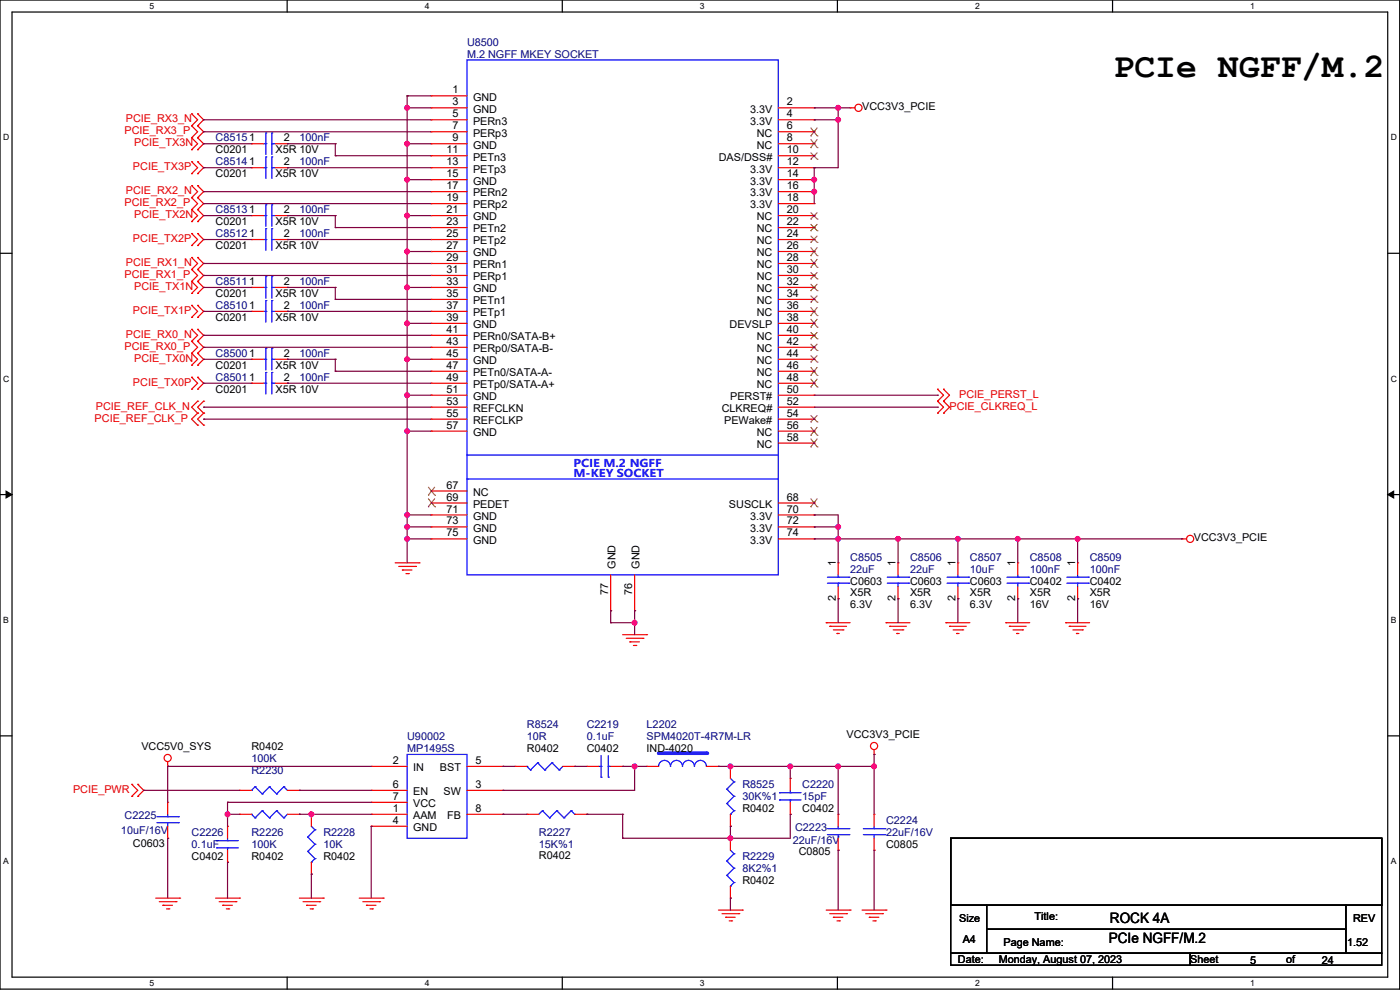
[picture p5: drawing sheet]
<svg xmlns="http://www.w3.org/2000/svg" width="297mm" height="210mm" viewBox="0 0 297 210" stroke-linecap="round" stroke-linejoin="round" font-family="sans-serif">
<path d="M0 0h296.9v209.8h-296.9zM2.6 2.6h291.8v204.7h-291.8z" fill="none" stroke="#000" stroke-width=".25"/>
<g fill="#fff">
<path d="M31.7 .3h1v2h-1z"/>
<path d="M31.7 207.5h1v2.1h-1z"/>
</g>
<path d="M60.9 0v2.6M60.9 207.3v2.5" fill="none" stroke="#000" stroke-width=".25"/>
<g fill="#fff">
<path d="M90.1 .3h1v2h-1z"/>
<path d="M90.1 207.5h1v2.1h-1z"/>
</g>
<path d="M119.3 0v2.6M119.3 207.3v2.5" fill="none" stroke="#000" stroke-width=".25"/>
<g fill="#fff">
<path d="M148.5 .3h1v2h-1z"/>
<path d="M148.5 207.5h1v2.1h-1z"/>
</g>
<path d="M177.7 0v2.6M177.7 207.3v2.5" fill="none" stroke="#000" stroke-width=".25"/>
<g fill="#fff">
<path d="M206.8 .3h1v2h-1z"/>
<path d="M206.8 207.5h1v2.1h-1z"/>
</g>
<path d="M236 0v2.6M236 207.3v2.5" fill="none" stroke="#000" stroke-width=".25"/>
<g fill="#fff">
<path d="M265.2 .3h1v2h-1z"/>
<path d="M265.2 207.5h1v2.1h-1z"/>
<path d="M.6 28.1h1.4v2.1h-1.4z"/>
<path d="M295 28.1h1.3v2.1h-1.3z"/>
<path d="M.6 79.3h1.4v2.1h-1.4z"/>
<path d="M295 79.3h1.3v2.1h-1.3z"/>
</g>
<path d="M0 53.7h2.6M294.4 53.7h2.5" fill="none" stroke="#000" stroke-width=".25"/>
<g fill="#fff">
<path d="M.6 130.5h1.3v2h-1.3z"/>
<path d="M295 130.5h1.2v2h-1.2z"/>
</g>
<path d="M0 104.9h2.6M294.4 104.9h2.5" fill="none" stroke="#000" stroke-width=".25"/>
<path d="M1.3 104.2l1.3 .7-1.3 .7zM294.4 104.9l1.3-.7v1.4z" fill="#000" stroke="#000" stroke-width=".21"/>
<g fill="#fff">
<path d="M.6 181.7h1.3v2h-1.3z"/>
<path d="M295 181.7h1.2v2h-1.2z"/>
</g>
<path d="M0 156.1h2.6M294.4 156.1h2.5M201.7 177.8h91.4v14.2h-91.4zM201.7 192h7.6v10.2h-7.6zM209.3 192h76.2v5.1h-76.2zM209.3 197.1h76.2v5.1h-76.2zM285.5 192h7.6v10.2h-7.6zM201.7 202.2h50.8v2.5h-50.8zM252.5 202.2h40.6v2.5h-40.6z" fill="none" stroke="#000" stroke-width=".25"/>
<g fill="none" stroke="#f00" stroke-width=".25">
<path d="M180.4 22.9h.1M180.4 22.9h1M83.8 119.4h5.1M88.9 119.4h.1M190.5 119.4h.1M190.5 119.4v2.5M250.7 114.3h.1M250.7 114.3h1M84.6 120.2h3.5M85.4 120.9h.1M85.4 120.9h2M86.1 121.7h.5"/>
<path d="M86.6 121.7h.1M88.1 120.2h.1M132.1 134.6h5.1M132.9 135.4h3.5M133.6 136.2h.1M133.6 136.2h2M134.4 136.9h.5M134.9 136.9h.1M136.4 135.4h.1M137.2 134.6h.1M175.3 132.1h.1M175.3 132.1h5.1"/>
<path d="M176 132.9h.1M176 132.9h3.6M176.8 133.6h2M177.6 134.4h.1M177.6 134.4h.5M178.8 133.6h.1M188 132.1h.1M188 132.1h5.1M188.7 132.9h.1M188.7 132.9h3.6M189.5 133.6h2M190.3 134.4h.1"/>
<path d="M190.3 134.4h.5M190.5 127h.1M190.5 124.5v2.5M191.5 133.6h.1M200.7 132.1h.1M200.7 132.1h5.1M201.4 132.9h.1M201.4 132.9h3.6M202.2 133.6h2M203 134.4h.1M203 134.4h.5M204.2 133.6h.1"/>
<path d="M213.4 132.1h.1M213.4 132.1h5.1M214.1 132.9h.1M214.1 132.9h3.6M214.9 133.6h2M215.7 134.4h.1M215.7 134.4h.5M216.9 133.6h.1M226.1 132.1h.1M226.1 132.1h5.1M226.8 132.9h.1M226.8 132.9h3.6"/>
<path d="M227.6 133.6h2M228.4 134.4h.1M228.4 134.4h.5M229.6 133.6h.1M185.4 159v1M35.6 162.6h.1M35.6 161.6v1M50.8 167.7h.1M50.8 167.7h2.6M61 167.7h2.5M63.5 167.7h.1M66.1 172.7h.1"/>
<path d="M66.1 172.7v2.6M111.8 172.7h.1M111.8 172.7h2.5M121.9 172.7h2.6M124.5 172.7h.1M167.7 172.7h.1M167.7 165.1h.1M167.7 165.1v2.6M167.7 170.2v2.5M185.4 160h.1M33 190.5h5.1M33.8 191.3h3.5"/>
<path d="M34.6 192h.1M34.6 192h2M35.3 192.8h.5M35.8 192.8h.1M37.3 191.3h.1M38.1 190.5h.1M45.7 190.5h5.1M46.5 191.3h3.5M47.3 192h.1M47.3 192h2M48 192.8h.5M48.5 192.8h.1"/>
<path d="M50 191.3h.1M50.8 190.5h.1M63.5 190.5h5.1M64.3 191.3h3.5M65 192h.1M65 192h2.1M65.8 192.8h.5M66.1 185.4h.1M66.1 182.9v2.5M66.3 192.8h.1M67.8 191.3h.1M68.6 190.5h.1"/>
<path d="M76.2 190.5h5.1M77 191.3h3.5M77.7 192h.1M77.7 192h2.1M78.5 192.8h.5M79 192.8h.1M80.5 191.3h.1M81.3 190.5h.1M152.4 193.1h5.1M153.2 193.8h3.5M153.9 194.6h.1M153.9 194.6h2.1"/>
<path d="M154.7 195.3h.5M155.2 195.3h.1M156.7 193.8h.1M157.5 193.1h.1M175.3 193.1h5.1M176 193.8h3.6M176.8 194.6h.1M176.8 194.6h2M177.6 195.3h.5M178.1 195.3h.1M179.6 193.8h.1M180.4 193.1h.1"/>
<path d="M182.9 193.1h5.1M183.7 193.8h3.5M184.4 194.6h.1M184.4 194.6h2M185.2 195.3h.5M185.7 195.3h.1M187.2 193.8h.1M188 193.1h.1"/>
<circle cx="182.1" cy="22.9" r=".76"/>
<circle cx="252.5" cy="114.3" r=".76"/>
<circle cx="185.4" cy="158.2" r=".76"/>
<circle cx="35.6" cy="160.8" r=".76"/>
</g>
<g fill="none" stroke="#d50000" stroke-width=".25">
<path d="M40.7 39.4h.1M40.7 24.1h.1M40.7 26.7h.1M40.7 29.2h.1M40.7 31.8h.1M40.7 36.8h.1M40.7 34.3h.1M40.7 39.4l1.2 1.3-1.2 1.2M40.7 24.1l1.2 1.3-1.2 1.3M40.7 26.7l1.2 1.3-1.2 1.2M40.7 29.2l1.2 1.3-1.2 1.3M40.7 34.3l1.2 1.3-1.2 1.2"/>
<path d="M41.9 39.4h.1M41.9 26.7h.1M41.9 24.1h.1M41.9 29.2h.1M41.9 31.8h.1M41.9 34.3h.1M41.9 36.8h.1M41.9 39.4l1.3 1.3-1.3 1.2M41.9 24.1l1.3 1.3-1.3 1.3M41.9 26.7l1.3 1.3-1.3 1.2M41.9 29.2l1.3 1.3-1.3 1.3M41.9 34.3l1.3 1.3-1.3 1.2"/>
<path d="M40.7 54.6h.1M40.7 57.2h.1M40.7 59.7h.1M40.7 41.9h.1M40.7 44.5h.1M40.7 47h.1M40.7 52.1h.1M40.7 49.5h.1M40.7 54.6l1.2 1.3-1.2 1.3M40.7 57.2l1.2 1.2-1.2 1.3M40.7 59.7l1.2 1.3-1.2 1.2M40.7 41.9l1.2 1.3-1.2 1.3"/>
<path d="M40.7 44.5l1.2 1.2-1.2 1.3M40.7 49.5l1.2 1.3-1.2 1.3M41.9 57.2h.1M41.9 54.6h.1M41.9 59.7h.1M41.9 41.9h.1M41.9 44.5h.1M41.9 47h.1M41.9 49.5h.1M41.9 52.1h.1M41.9 54.6l1.3 1.3-1.3 1.3M41.9 57.2l1.3 1.2-1.3 1.3"/>
<path d="M41.9 59.7l1.3 1.3-1.3 1.2M41.9 41.9l1.3 1.3-1.3 1.3M41.9 44.5l1.3 1.2-1.3 1.3M41.9 49.5l1.3 1.3-1.3 1.3M40.7 69.9h.1M40.7 72.4h.1M40.7 74.9h.1M40.7 77.5h.1M40.7 62.2h.1M40.7 67.3h.1M40.7 64.8h.1M40.7 69.9l1.2 1.2-1.2 1.3"/>
<path d="M40.7 72.4l1.2 1.3-1.2 1.2M40.7 74.9l1.2 1.3-1.2 1.3M40.7 64.8l1.2 1.3-1.2 1.2M41.9 72.4h.1M41.9 69.9h.1M41.9 74.9h.1M41.9 77.5h.1M41.9 62.2h.1M41.9 64.8h.1M41.9 67.3h.1M41.9 69.9l1.3 1.2-1.3 1.3M41.9 72.4l1.3 1.3-1.3 1.2"/>
<path d="M41.9 74.9l1.3 1.3-1.3 1.3M41.9 64.8l1.3 1.3-1.3 1.2M40.7 82.6h.1M40.7 80h.1M40.7 80l1.2 1.3-1.2 1.3M41.9 85.1h.1M41.9 87.6h.1M41.9 90.2h.1M41.9 80h.1M41.9 82.6h.1M41.9 85.1l-1.2 1.3 1.2 1.2M41.9 87.6l-1.2 1.3 1.2 1.3"/>
<path d="M41.9 80l1.3 1.3-1.3 1.3M43.2 85.1h.1M43.2 87.6h.1M43.2 90.2h.1M43.2 85.1l-1.3 1.3 1.3 1.2M43.2 87.6l-1.3 1.3 1.3 1.3M198.9 85.1h.1M198.9 87.6h.1M198.9 82.6h.1M198.9 85.1l1.3 1.3-1.3 1.2M198.9 82.6l1.3 1.2-1.3 1.3M200.2 85.1h.1"/>
<path d="M200.2 87.6h.1M200.2 82.6h.1M200.2 85.1l1.2 1.3-1.2 1.2M200.2 82.6l1.2 1.2-1.2 1.3M28 166.4h.1M28 168.9h.1M28 166.4l1.2 1.3-1.2 1.2M29.2 168.9h.1M29.2 166.4h.1M29.2 166.4l1.3 1.3-1.3 1.2"/>
</g>
<g fill="none" stroke="#00f" stroke-width=".25">
<path d="M188.2 123.7h4.6M188.2 122.4h4.6M190.5 122.4h.1M190.5 123.7h.1M190.5 121.9v.5M190.5 123.7v.8M192.8 123.7h.1M192.8 122.4h.1M53.4 167.7h.1M54.1 166.9h.1M54.1 166.9l1.5 1.5M54.1 166.9l-.7 .8"/>
<path d="M55.6 168.4h.1M57.2 166.9h.1M57.2 166.9l1.5 1.5M57.2 166.9l-1.6 1.5M58.7 168.4h.1M60.2 166.9h.1M60.2 166.9l.8 .8M60.2 166.9l-1.5 1.5M65.3 177.6h.1M65.3 177.6l1.5 1.5M66.1 175.3l.7 .7M66.8 176h.1"/>
<path d="M66.8 179.1h.1M66.8 176l-1.5 1.6M66.8 179.1l-1.5 1.5M115.1 172h.1M115.1 172l-.8 .7M115.1 172l1.5 1.5M116.6 173.5h.1M118.1 172h.1M118.1 172l-1.5 1.5M118.1 172l1.5 1.5M119.6 173.5h.1M121.2 172h.1"/>
<path d="M121.2 172l-1.6 1.5M121.2 172l.7 .7M121.9 172.7h.1M139.7 162.6a1.27 1.27 0 0 1 1.3-1.3 1.26 1.26 0 0 1 1.2 1.3h.1a1.27 1.27 0 0 1 1.2-1.3 1.26 1.26 0 0 1 1.3 1.3 1.27 1.27 0 0 1 1.3-1.3 1.26 1.26 0 0 1 1.2 1.3 1.27 1.27 0 0 1 1.3-1.3 1.26 1.26 0 0 1 1.3 1.3M165.4 168.2h.1M165.4 169.7h.1M165.4 168.2h4.5M165.4 169.7h4.5M167.7 169.7h.1M167.7 168.2h.1M167.7 167.7v.5M167.7 169.7v.5"/>
<path d="M65.3 180.6h.1M65.3 180.6l1.5 1.5M66.1 182.9h.1M66.8 182.1h.1M66.8 182.1l-.7 .8"/>
</g>
<path d="M139.7 159.8h10.2" fill="none" stroke="#00f" stroke-width=".76"/>
<circle cx="149.9" cy="159.8" r=".38" fill="#00f"/>
<g fill="none" stroke="#f00" stroke-width=".25">
<path d="M53.4 35.6h.1M53.4 30.5h.1M53.4 30.5h2.5M53.4 35.6h2.5M58.4 30.5h2.6M58.4 35.6h2.6M61 35.6h.1M61 30.5h.1M91.5 20.3h.1M91.5 22.9h.1M91.5 25.4h.1M91.5 28h.1"/>
<path d="M91.5 30.5h.1M91.5 33h.1M91.5 35.6h.1M91.5 38.1h.1M91.5 20.3h7.6M91.5 22.9h7.6M91.5 25.4h7.6M91.5 28h7.6M91.5 30.5h7.6M91.5 33h7.6M91.5 35.6h7.6M91.5 38.1h7.6"/>
<path d="M165.1 22.9h7.6M165.1 25.4h7.6M165.1 28h7.6M165.1 30.5h7.6M165.1 33h7.6M165.1 35.6h7.6M165.1 38.1h7.6M172.7 22.9h.1M172.7 25.4h.1M172.7 28h.1M172.7 30.5h.1M172.7 33h.1"/>
<path d="M172.7 35.6h.1M172.7 38.1h.1M53.4 50.8h.1M53.4 45.7h.1M53.4 50.8h2.5M53.4 45.7h2.5M58.4 50.8h2.6M58.4 45.7h2.6M61 50.8h.1M61 45.7h.1M91.5 40.7h.1M91.5 43.2h.1"/>
<path d="M91.5 45.7h.1M91.5 48.3h.1M91.5 50.8h.1M91.5 53.4h.1M91.5 55.9h.1M91.5 58.4h.1M91.5 50.8h7.6M91.5 40.7h7.6M91.5 43.2h7.6M91.5 45.7h7.6M91.5 48.3h7.6M91.5 53.4h7.6"/>
<path d="M91.5 55.9h7.6M91.5 58.4h7.6M165.1 50.8h7.6M165.1 40.7h7.6M165.1 43.2h7.6M165.1 45.7h7.6M165.1 48.3h7.6M165.1 53.4h7.6M165.1 55.9h7.6M165.1 58.4h7.6M172.7 40.7h.1M172.7 43.2h.1"/>
<path d="M172.7 45.7h.1M172.7 48.3h.1M172.7 50.8h.1M172.7 53.4h.1M172.7 55.9h.1M172.7 58.4h.1M53.4 76.2h.1M53.4 66.1h.1M53.4 61h.1M53.4 61h2.5M53.4 66.1h2.5M53.4 76.2h2.5"/>
<path d="M58.4 61h2.6M58.4 66.1h2.6M58.4 76.2h2.6M61 76.2h.1M61 66.1h.1M61 61h.1M91.5 68.6h.1M91.5 66.1h.1M91.5 71.1h.1M91.5 63.5h.1M91.5 61h.1M91.5 73.7h.1"/>
<path d="M91.5 76.2h.1M91.5 78.8h.1M91.5 61h7.6M91.5 63.5h7.6M91.5 66.1h7.6M91.5 68.6h7.6M91.5 71.1h7.6M91.5 73.7h7.6M91.5 76.2h7.6M91.5 78.8h7.6M165.1 61h7.6M165.1 63.5h7.6"/>
<path d="M165.1 66.1h7.6M165.1 68.6h7.6M165.1 71.1h7.6M165.1 73.7h7.6M165.1 76.2h7.6M165.1 78.8h7.6M172.7 61h.1M172.7 63.5h.1M172.7 66.1h.1M172.7 68.6h.1M172.7 71.1h.1M172.7 73.7h.1"/>
<path d="M172.7 76.2h.1M172.7 78.8h.1M53.4 81.3h.1M53.4 81.3h2.5M58.4 81.3h2.6M61 81.3h.1M91.5 81.3h.1M91.5 83.8h.1M91.5 86.4h.1M91.5 88.9h.1M91.5 91.5h.1M91.5 81.3h7.6"/>
<path d="M91.5 83.8h7.6M91.5 86.4h7.6M91.5 88.9h7.6M91.5 91.5h7.6M165.1 81.3h7.6M165.1 83.8h7.6M165.1 86.4h7.6M165.1 88.9h7.6M165.1 91.5h7.6M165.1 94h7.6M172.7 81.3h.1M172.7 83.8h.1"/>
<path d="M172.7 86.4h.1M172.7 88.9h.1M172.7 91.5h.1M172.7 94h.1M91.5 104.2h.1M91.5 106.7h.1M91.5 109.2h.1M91.5 114.3h.1M91.5 111.8h.1M91.5 104.2h7.6M91.5 106.7h7.6M91.5 109.2h7.6"/>
<path d="M91.5 111.8h7.6M91.5 114.3h7.6M165.1 106.7h7.6M165.1 109.2h7.6M165.1 111.8h7.6M165.1 114.3h7.6M172.7 106.7h.1M172.7 109.2h.1M172.7 111.8h.1M172.7 114.3h.1M177.8 119.4h.1M177.8 119.4v2.5"/>
<path d="M203.2 119.4h.1M203.2 119.4v2.5M215.9 119.4h.1M215.9 119.4v2.5M228.6 119.4h.1M228.6 119.4v2.5M129.6 129.6h.1M129.6 121.9v7.7M134.6 129.6h.1M134.6 121.9v7.7M177.8 127h.1M177.8 124.5v2.5"/>
<path d="M203.2 127h.1M203.2 124.5v2.5M215.9 127h.1M215.9 124.5v2.5M228.6 127h.1M228.6 124.5v2.5M35.6 170.2h.1M35.6 177.8h.1M35.6 170.2v2.5M35.6 175.3v2.5M48.3 175.3h.1M48.3 175.3v2.5"/>
<path d="M50.8 172.7h.1M50.8 172.7h2.6M61 172.7h2.5M63.5 172.7h.1M78.8 162.6h.1M78.8 167.7h.1M78.8 170.2h.1M78.8 172.7h.1M78.8 175.3h.1M78.8 162.6h7.6M78.8 167.7h7.6M78.8 170.2h7.6"/>
<path d="M78.8 172.7h7.6M78.8 175.3h7.6M99.1 162.6h7.6M99.1 167.7h7.6M99.1 172.7h7.6M106.7 172.7h.1M106.7 167.7h.1M106.7 162.6h.1M109.2 162.6h.1M109.2 162.6h2.6M119.4 162.6h2.5M121.9 162.6h.1"/>
<path d="M124.5 162.6h.1M124.5 162.6h2.5M129.6 162.6h2.5M132.1 162.6h.1M137.2 162.6h.1M137.2 162.6h2.5M149.9 162.6h2.5M152.4 162.6h.1M155 162.6h.1M155 175.3h.1M155 177.8h.1M155 162.6v2.5"/>
<path d="M155 172.7v2.6M155 177.8v2.6M177.8 172.7h.1M177.8 172.7v2.6M177.8 177.8v2.6M185.4 172.7h.1M185.4 172.7v2.6M185.4 177.8v2.6M48.3 182.9h.1M48.3 180.4v2.5M155 190.5h.1M155 188v2.5"/>
<path d="M177.8 180.4h.1M185.4 180.4h.1"/>
</g>
<g fill="none" stroke="#00f" stroke-width=".25">
<path d="M99.1 12.7h66v109.2h-66zM55.9 35.6h.5M55.9 30.5h.5M56.4 35.6h.1M56.4 33.3h.1M56.4 30.5h.1M56.4 28.2h.1M56.4 28.2v4.6M56.4 33.3v4.6M57.7 33.3h.1M57.7 35.6h.1M57.7 28.2h.1"/>
<path d="M57.7 30.5h.1M57.7 28.2v4.6M57.7 33.3v4.6M57.7 35.6h.7M57.7 30.5h.7M55.9 50.8h.5M55.9 45.7h.5M56.4 50.8h.1M56.4 48.5h.1M56.4 45.7h.1M56.4 43.4h.1M56.4 58.7h.1"/>
<path d="M56.4 43.4v4.6M56.4 48.5v4.6M56.4 58.7v4.6M57.7 48.5h.1M57.7 50.8h.1M57.7 43.4h.1M57.7 45.7h.1M57.7 58.7h.1M57.7 43.4v4.6M57.7 48.5v4.6M57.7 58.7v4.6M57.7 50.8h.7"/>
<path d="M57.7 45.7h.7M55.9 76.2h.5M55.9 66.1h.5M55.9 61h.5M56.4 79h.1M56.4 76.2h.1M56.4 73.9h.1M56.4 66.1h.1M56.4 63.8h.1M56.4 61h.1M56.4 63.8v4.5M56.4 73.9v4.6"/>
<path d="M56.4 79v4.6M57.7 79h.1M57.7 73.9h.1M57.7 76.2h.1M57.7 63.8h.1M57.7 66.1h.1M57.7 61h.1M57.7 63.8v4.5M57.7 73.9v4.6M57.7 79v4.6M57.7 76.2h.7M57.7 66.1h.7"/>
<path d="M57.7 61h.7M55.9 81.3h.5M56.4 81.3h.1M57.7 81.3h.1M57.7 81.3h.7M99.1 96.5h.1M99.1 96.5h66M99.1 101.6h.1M99.1 101.6h66M175.5 123.7h4.6M175.5 122.4h4.6M177.8 122.4h.1"/>
<path d="M177.8 123.7h.1M177.8 121.9v.5M177.8 123.7v.8M180.1 123.7h.1M180.1 122.4h.1M200.9 123.7h4.6M200.9 122.4h4.6M203.2 122.4h.1M203.2 123.7h.1M203.2 121.9v.5M203.2 123.7v.8M205.5 123.7h.1"/>
<path d="M205.5 122.4h.1M213.6 123.7h4.6M213.6 122.4h4.6M215.9 122.4h.1M215.9 123.7h.1M215.9 121.9v.5M215.9 123.7v.8M218.2 123.7h.1M218.2 122.4h.1M226.3 123.7h4.6M226.3 122.4h4.6M228.6 122.4h.1"/>
<path d="M228.6 123.7h.1M228.6 121.9v.5M228.6 123.7v.8M230.9 123.7h.1M230.9 122.4h.1M33.3 174.5h4.6M33.3 173.2h4.6M35.6 173.2h.1M35.6 174.5h.1M35.6 172.7v.5M35.6 174.5v.8M37.9 174.5h.1"/>
<path d="M37.9 173.2h.1M46 178.3h.1M46 179.8h.1M46 178.3h4.6M46 179.8h4.6M48.3 179.8h.1M48.3 178.3h.1M48.3 177.8v.5M48.3 179.8v.6M53.4 172.7h.1M53.4 172.7l.7 .8M54.1 173.5h.1"/>
<path d="M55.6 172h.1M55.6 172l1.6 1.5M55.6 172l-1.5 1.5M57.2 173.5h.1M58.7 172h.1M58.7 172l1.5 1.5M58.7 172l-1.5 1.5M60.2 173.5h.1M61 172.7l-.8 .8M86.4 160h12.7v17.8h-12.7zM111.8 162.6h.1M111.8 162.6l.7 .7"/>
<path d="M112.5 163.3h.1M114.1 161.8h.1M114.1 161.8l1.5 1.5M114.1 161.8l-1.6 1.5M115.6 163.3h.1M117.1 161.8h.1M117.1 161.8l1.5 1.5M117.1 161.8l-1.5 1.5M118.6 163.3h.1M119.4 162.6l-.8 .7M127 162.6h.5M127.5 164.9h.1"/>
<path d="M127.5 162.6h.1M127.5 160.3v4.6M129 162.6h.1M129 164.9h.1M129 162.6h.6M129 160.3v4.6M154.2 167.4h.1M154.2 170.4h.1M154.2 167.4l1.5 1.5M154.2 170.4l1.5 1.6M155 172.7h.1M155 165.1l.7 .8"/>
<path d="M155.7 165.9h.1M155.7 168.9h.1M155.7 172h.1M155.7 165.9l-1.5 1.5M155.7 168.9l-1.5 1.5M155.7 172l-.7 .7M175.5 177.1h4.6M175.5 175.8h4.6M177.8 175.8h.1M177.8 177.1h.1M177.8 175.3v.5M177.8 177.1v.7"/>
<path d="M180.1 177.1h.1M180.1 175.8h.1M183.1 177.1h4.6M183.1 175.8h4.6M185.4 175.8h.1M185.4 177.1h.1M185.4 175.3v.5M185.4 177.1v.7M187.7 177.1h.1M187.7 175.8h.1M154.2 182.6h.1M154.2 185.7h.1"/>
<path d="M154.2 182.6l1.5 1.6M154.2 185.7l1.5 1.5M155 188h.1M155 180.4l.7 .7M155.7 181.1h.1M155.7 184.2h.1M155.7 187.2h.1M155.7 181.1l-1.5 1.5M155.7 184.2l-1.5 1.5M155.7 187.2l-.7 .8"/>
</g>
<g fill="none" stroke="#804000" stroke-width=".21">
<path d="M172 28.9h.1M172 31.3h.1M172 33.8h.1M172 27.1l1.4 1.8M172 29.6l1.4 1.7M172 32.4l1.4 1.4M173.4 28.9h.1M173.4 31.3h.1M173.4 33.8h.1M173.4 27.1l-1.4 1.8M173.4 29.6l-1.4 1.7M173.4 32.4l-1.4 1.4"/>
<path d="M172 46.5h.1M172 49h.1M172 51.4h.1M172 54.3h.1M172 56.7h.1M172 59.2h.1M172 45.1l1.4 1.4M172 47.5l1.4 1.5M172 50l1.4 1.4M172 52.5l1.4 1.8M172 55l1.4 1.7M172 57.8l1.4 1.4"/>
<path d="M173.4 46.5h.1M173.4 49h.1M173.4 51.4h.1M173.4 54.3h.1M173.4 56.7h.1M173.4 59.2h.1M173.4 45.1l-1.4 1.4M173.4 47.5l-1.4 1.5M173.4 50l-1.4 1.4M173.4 52.5l-1.4 1.8M173.4 55l-1.4 1.7M173.4 57.8l-1.4 1.4"/>
<path d="M172 61.7h.1M172 64.1h.1M172 67h.1M172 69.4h.1M172 71.9h.1M172 74.4h.1M172 76.8h.1M172 79.7h.1M172 60.2l1.4 1.5M172 62.7l1.4 1.4M172 65.2l1.4 1.8M172 67.7l1.4 1.7"/>
<path d="M172 70.5l1.4 1.4M172 72.9l1.4 1.5M172 75.4l1.4 1.4M172 77.9l1.4 1.8M173.4 61.7h.1M173.4 64.1h.1M173.4 67h.1M173.4 69.4h.1M173.4 71.9h.1M173.4 74.4h.1M173.4 76.8h.1M173.4 79.7h.1"/>
<path d="M173.4 60.2l-1.4 1.5M173.4 62.7l-1.4 1.4M173.4 65.2l-1.4 1.8M173.4 67.7l-1.4 1.7M173.4 70.5l-1.4 1.4M173.4 72.9l-1.4 1.5M173.4 75.4l-1.4 1.4M173.4 77.9l-1.4 1.8M172 82.1h.1M172 89.5h.1M172 92.4h.1M172 94.8h.1"/>
<path d="M172 80.4l1.4 1.7M172 88.1l1.4 1.4M172 90.6l1.4 1.8M172 93.1l1.4 1.7M173.4 82.1h.1M173.4 89.5h.1M173.4 92.4h.1M173.4 94.8h.1M173.4 80.4l-1.4 1.7M173.4 88.1l-1.4 1.4M173.4 90.6l-1.4 1.8M173.4 93.1l-1.4 1.7"/>
<path d="M90.8 105.1h.1M90.8 107.5h.1M90.8 103.3l1.5 1.8M90.8 105.8l1.5 1.7M92.3 105.1h.1M92.3 107.5h.1M92.3 103.3l-1.5 1.8M92.3 105.8l-1.5 1.7M172 107.5h.1M172 105.8l1.4 1.7M173.4 107.5h.1M173.4 105.8l-1.4 1.7"/>
</g>
<g fill="none" stroke="#800040" stroke-width=".25">
<path d="M43.2 25.4h.1M43.2 28h.1M43.2 30.5h.1M43.2 35.6h.1M43.2 25.4h48.3M43.2 30.5h10.2M43.2 28h48.3M43.2 35.6h10.2M61 35.6h.1M61 30.5h.1M61 30.5h10.1M61 35.6h30.5"/>
<path d="M71.1 30.5h.1M71.1 33h.1M71.1 30.5v2.5M71.1 33h20.4M86.4 20.3h.1M86.4 22.9h.1M86.4 30.5h.1M86.4 38.1h.1M86.4 20.3h5.1M86.4 20.3v99.1M86.4 22.9h5.1M86.4 30.5h5.1"/>
<path d="M86.4 38.1h5.1M172.7 22.9h.1M172.7 25.4h.1M172.7 35.6h.1M172.7 38.1h.1M172.7 22.9h7.7M172.7 25.4h5.1M172.7 35.6v7.6M177.8 22.9h.1M177.8 25.4h.1M177.8 22.9v12.7h-5.1M43.2 55.9h.1"/>
<path d="M43.2 58.4h.1M43.2 40.7h.1M43.2 43.2h.1M43.2 45.7h.1M43.2 50.8h.1M43.2 45.7h10.2M43.2 55.9h48.3M43.2 58.4h48.3M43.2 40.7h48.3M43.2 43.2h48.3M43.2 50.8h10.2M61 50.8h.1"/>
<path d="M61 45.7h.1M61 45.7h10.1M61 50.8h30.5M71.1 45.7h.1M71.1 48.3h.1M71.1 45.7v2.6M71.1 48.3h20.4M86.4 45.7h.1M86.4 53.4h.1M86.4 45.7h5.1M86.4 53.4h5.1M172.7 40.7h.1"/>
<path d="M43.2 71.1h.1M43.2 73.7h.1M43.2 76.2h.1M43.2 61h.1M43.2 66.1h.1M43.2 71.1h48.3M43.2 73.7h48.3M43.2 61h10.2M43.2 76.2h10.2M43.2 66.1h10.2M61 76.2h.1M61 66.1h.1"/>
<path d="M61 61h.1M61 61h10.1M61 76.2h10.1M61 66.1h30.5M71.1 76.2h.1M71.1 78.8h.1M71.1 61h.1M71.1 63.5h.1M71.1 61v2.5M71.1 76.2v2.6M71.1 78.8h20.4M71.1 63.5h20.4"/>
<path d="M86.4 61h.1M86.4 68.6h.1M86.4 76.2h.1M86.4 61h5.1M86.4 68.6h5.1M86.4 76.2h5.1M43.2 86.4h.1M43.2 88.9h.1M43.2 81.3h.1M43.2 86.4h48.3M43.2 88.9h48.3M43.2 81.3h10.2"/>
<path d="M61 81.3h.1M61 81.3h30.5M86.4 91.5h.1M86.4 83.8h.1M86.4 83.8h5.1M86.4 91.5h5.1M172.7 83.8h26.2M172.7 86.4h26.2M198.9 86.4h.1M198.9 83.8h.1M86.4 114.3h.1M86.4 109.2h.1"/>
<path d="M86.4 111.8h.1M86.4 114.3h5.1M86.4 111.8h5.1M86.4 109.2h5.1M172.7 111.8h.1M172.7 114.3h.1M172.7 109.2h.1M172.7 109.2h5.1v10.2M172.7 114.3h78M172.7 111.8h5.1M177.8 114.3h.1M177.8 111.8h.1"/>
<path d="M190.5 114.3h.1M190.5 114.3v5.1M203.2 114.3h.1M203.2 114.3v5.1M215.9 114.3h.1M215.9 114.3v5.1M228.6 114.3h.1M228.6 114.3v5.1M250.7 114.3h.1M129.6 129.6h.1M129.6 132.1h.1M129.6 129.6v2.5"/>
<path d="M129.6 132.1h5M134.6 129.6h.1M134.6 132.1h.1M134.6 129.6v5M177.8 127h.1M177.8 127v5.1M190.5 127h.1M190.5 127v5.1M203.2 127h.1M203.2 127v5.1M215.9 127h.1M215.9 127v5.1"/>
<path d="M228.6 127h.1M228.6 127v5.1M30.5 167.7h.1M30.5 167.7h20.3M35.6 162.6h.1M35.6 177.8h.1M35.6 162.6v7.6M35.6 177.8v12.7M35.6 162.6h43.2M48.3 170.2h.1M48.3 172.7h.1M48.3 172.7h2.5"/>
<path d="M48.3 170.2h30.5M48.3 170.2v5.1M63.5 167.7h.1M63.5 172.7h.1M63.5 167.7h15.3M63.5 172.7h15.3M66.1 172.7h.1M78.8 175.3h.1M78.8 175.3v15.2M106.7 172.7h.1M106.7 167.7h.1M106.7 162.6h.1"/>
<path d="M106.7 162.6h2.5M106.7 172.7h5.1M121.9 162.6h.1M121.9 162.6h2.6M124.5 172.7h.1M124.5 172.7h7.6M132.1 172.7h.1M132.1 177.8h.1M132.1 162.6h.1M132.1 162.6h5.1M132.1 172.7v5.1M134.6 162.6h.1"/>
<path d="M134.6 162.6v5.1h-27.9M152.4 162.6h.1M152.4 162.6h33M155 162.6h.1M155 175.3h.1M155 177.8h.1M155 175.3v2.5M167.7 162.6h.1M167.7 172.7h.1M167.7 172.7v5.1h-35.6M167.7 162.6v2.5M177.8 162.6h.1"/>
<path d="M177.8 162.6v10.1M185.4 162.6h.1M185.4 160h.1M185.4 160v12.7M48.3 182.9h.1M48.3 182.9v7.6M66.1 185.4h.1M66.1 185.4v5.1M155 190.5h.1M155 190.5v2.6M177.8 180.4h.1M177.8 180.4v12.7"/>
<path d="M185.4 180.4h.1M185.4 180.4v12.7"/>
</g>
<g fill="#f0f" stroke="#f0f" stroke-width=".25">
<circle cx="190.5" cy="114.3" r=".5"/>
<circle cx="177.8" cy="114.3" r=".5"/>
<circle cx="228.6" cy="114.3" r=".5"/>
<circle cx="215.9" cy="114.3" r=".5"/>
<circle cx="203.2" cy="114.3" r=".5"/>
<circle cx="177.8" cy="22.9" r=".5"/>
<circle cx="86.4" cy="109.2" r=".5"/>
<circle cx="86.4" cy="91.4" r=".5"/>
<circle cx="86.4" cy="83.8" r=".5"/>
<circle cx="86.4" cy="76.2" r=".5"/>
<circle cx="86.4" cy="68.6" r=".5"/>
<circle cx="134.6" cy="132.1" r=".5"/>
<circle cx="177.8" cy="111.8" r=".5"/>
<circle cx="86.4" cy="30.5" r=".5"/>
<circle cx="86.4" cy="22.9" r=".5"/>
<circle cx="86.4" cy="38.1" r=".5"/>
<circle cx="86.4" cy="45.7" r=".5"/>
<circle cx="86.4" cy="61" r=".5"/>
<circle cx="86.4" cy="53.3" r=".5"/>
<circle cx="86.4" cy="114.3" r=".5"/>
<circle cx="86.4" cy="111.8" r=".5"/>
<circle cx="172.7" cy="40.6" r=".5"/>
<circle cx="172.7" cy="38.1" r=".5"/>
<circle cx="177.8" cy="25.4" r=".5"/>
<circle cx="134.6" cy="162.6" r=".5"/>
<circle cx="154.9" cy="177.8" r=".5"/>
<circle cx="185.4" cy="162.6" r=".5"/>
<circle cx="154.9" cy="162.6" r=".5"/>
<circle cx="66" cy="172.7" r=".5"/>
<circle cx="48.3" cy="172.7" r=".5"/>
<circle cx="177.8" cy="162.6" r=".5"/>
<circle cx="167.6" cy="162.6" r=".5"/>
</g>
<text font-size="7.4" x="236.2" y="16.3">PCIe NGFF/M.2</text>
<g font-size="3">
<text x="235.5" y="195.8">ROCK 4A</text>
<text x="235.2" y="200.1">PCIe NGFF/M.2</text>
</g>
<g font-size="2.3" fill="#000080">
<text x="99.1" y="9.7">U8500</text>
<text x="99.1" y="12.2">M.2 NGFF MKEY SOCKET</text>
<text x="45.7" y="35.1">C85141</text>
<text x="45.7" y="30">C85151</text>
<text x="63.5" y="35.1">100nF</text>
<text x="63.5" y="30">100nF</text>
<text x="45.7" y="45.2">C85131</text>
<text x="63.5" y="45.2">100nF</text>
<text x="45.7" y="50.3">C85121</text>
<text x="63.5" y="50.3">100nF</text>
<text x="45.7" y="65.6">C85101</text>
<text x="45.7" y="60.5">C85111</text>
<text x="63.5" y="65.6">100nF</text>
<text x="63.5" y="60.5">100nF</text>
<text x="45.7" y="75.7">C85001</text>
<text x="63.5" y="75.7">100nF</text>
<text x="45.7" y="80.8">C85011</text>
<text x="63.5" y="80.8">100nF</text>
<text x="180.4" y="118.9">C8505</text>
<text x="193.1" y="118.9">C8506</text>
<text x="205.8" y="118.9">C8507</text>
<text x="218.5" y="118.9">C8508</text>
<text x="231.2" y="118.9">C8509</text>
<text x="180.4" y="121.4">22uF</text>
<text x="193.1" y="121.4">22uF</text>
<text x="205.8" y="121.4">10uF</text>
<text x="218.5" y="121.4">100nF</text>
<text x="231.2" y="121.4">100nF</text>
<text x="111.8" y="154.5">R8524</text>
<text x="124.5" y="154.5">C2219</text>
<text x="137.2" y="154.5">L2202</text>
<text x="53.4" y="161.6">100K</text>
<text x="86.4" y="157">U90002</text>
<text x="86.4" y="159.5">MP1495S</text>
<text x="111.8" y="157">10R</text>
<text x="124.5" y="157">0.1uF</text>
<text x="137.2" y="157">SPM4020T-4R7M-LR</text>
<text x="53.4" y="164.1">R2230</text>
<text x="157.5" y="167.2">R8525</text>
<text x="170.2" y="167.2">C2220</text>
<text x="26.4" y="173.8">C2225</text>
<text x="157.5" y="169.7">30K%1</text>
<text x="170.2" y="169.7">15pF</text>
<text x="25.7" y="176.8">10uF/16V</text>
<text x="40.7" y="177.3">C2226</text>
<text x="40.7" y="179.9">0.1uF</text>
<text x="53.4" y="177.3">R2226</text>
<text x="53.4" y="179.9">100K</text>
<text x="68.6" y="177.3">R2228</text>
<text x="68.6" y="179.9">10K</text>
<text x="114.3" y="177.3">R2227</text>
<text x="114.3" y="179.9">15K%1</text>
<text x="168.2" y="179.1">22uF/16V</text>
<text x="168.7" y="176.3">C2223</text>
<text x="188" y="174.8">C2224</text>
<text x="188" y="177.3">22uF/16V</text>
<text x="157.5" y="182.4">R2229</text>
<text x="157.5" y="184.9">8K2%1</text>
</g>
<g font-size="2.3">
<text x="96" y="19.8">1</text>
<text x="96" y="22.4">3</text>
<text x="100.3" y="21.4">GND</text>
<text x="100.3" y="23.9">GND</text>
<text x="159.1" y="23.9">3.3V</text>
<text x="166.9" y="22.4">2</text>
<text x="182.9" y="23.4">VCC3V3_PCIE</text>
<text x="60.2" y="30">2</text>
<text x="96" y="24.9">5</text>
<text x="96" y="27.4">7</text>
<text x="96" y="30">9</text>
<text x="100.3" y="26.4">PERn3</text>
<text x="100.3" y="29">PERp3</text>
<text x="159.1" y="26.4">3.3V</text>
<text x="160.5" y="29">NC</text>
<text x="166.9" y="24.9">4</text>
<text x="166.9" y="27.4">6</text>
<text x="166.9" y="30">8</text>
<text x="45.7" y="32.5">C0201</text>
<text x="58.4" y="32.5">X5R 10V</text>
<text x="60.2" y="35.1">2</text>
<text x="94.7" y="32.5">11</text>
<text x="94.7" y="35.1">13</text>
<text x="100.3" y="31.5">GND</text>
<text x="100.3" y="34.1">PETn3</text>
<text x="152.5" y="34.1">DAS/DSS#</text>
<text x="160.5" y="31.5">NC</text>
<text x="166.9" y="32.5">10</text>
<text x="166.9" y="35.1">12</text>
<text x="45.7" y="37.6">C0201</text>
<text x="58.4" y="37.6">X5R 10V</text>
<text x="94.7" y="37.6">15</text>
<text x="94.7" y="40.1">17</text>
<text x="100.3" y="36.6">PETp3</text>
<text x="100.3" y="39.1">GND</text>
<text x="100.3" y="41.7">PERn2</text>
<text x="159.1" y="36.6">3.3V</text>
<text x="159.1" y="39.1">3.3V</text>
<text x="159.1" y="41.7">3.3V</text>
<text x="166.9" y="37.6">14</text>
<text x="166.9" y="40.1">16</text>
<text x="45.7" y="47.8">C0201</text>
<text x="58.4" y="47.8">X5R 10V</text>
<text x="60.2" y="45.2">2</text>
<text x="94.7" y="42.7">19</text>
<text x="94.7" y="45.2">21</text>
<text x="94.7" y="47.8">23</text>
<text x="100.3" y="44.2">PERp2</text>
<text x="100.3" y="46.8">GND</text>
<text x="159.1" y="44.2">3.3V</text>
<text x="160.5" y="46.8">NC</text>
<text x="166.9" y="42.7">18</text>
<text x="166.9" y="45.2">20</text>
<text x="166.9" y="47.8">22</text>
<text x="45.7" y="52.9">C0201</text>
<text x="58.4" y="52.9">X5R 10V</text>
<text x="60.2" y="50.3">2</text>
<text x="94.7" y="50.3">25</text>
<text x="94.7" y="52.8">27</text>
<text x="100.3" y="49.3">PETn2</text>
<text x="100.3" y="51.8">PETp2</text>
<text x="160.5" y="49.3">NC</text>
<text x="160.5" y="51.8">NC</text>
<text x="166.9" y="50.3">24</text>
<text x="166.9" y="52.8">26</text>
<text x="94.7" y="55.4">29</text>
<text x="94.7" y="57.9">31</text>
<text x="100.3" y="54.4">GND</text>
<text x="100.3" y="56.9">PERn1</text>
<text x="100.3" y="59.5">PERp1</text>
<text x="160.5" y="54.4">NC</text>
<text x="160.5" y="56.9">NC</text>
<text x="160.5" y="59.5">NC</text>
<text x="166.9" y="55.4">28</text>
<text x="166.9" y="57.9">30</text>
<text x="45.7" y="63">C0201</text>
<text x="58.4" y="63">X5R 10V</text>
<text x="60.2" y="65.5">2</text>
<text x="60.2" y="60.5">2</text>
<text x="94.7" y="65.5">37</text>
<text x="94.7" y="63">35</text>
<text x="94.7" y="60.5">33</text>
<text x="100.3" y="64.5">PETn1</text>
<text x="100.3" y="62">GND</text>
<text x="160.5" y="62">NC</text>
<text x="160.5" y="64.5">NC</text>
<text x="166.9" y="60.5">32</text>
<text x="166.9" y="63">34</text>
<text x="166.9" y="65.5">36</text>
<text x="45.7" y="68.1">C0201</text>
<text x="58.4" y="68.1">X5R 10V</text>
<text x="94.7" y="68.1">39</text>
<text x="94.7" y="70.6">41</text>
<text x="100.3" y="69.6">GND</text>
<text x="100.3" y="67.1">PETp1</text>
<text x="154.8" y="69.6">DEVSLP</text>
<text x="160.5" y="67.1">NC</text>
<text x="166.9" y="68.1">38</text>
<text x="166.9" y="70.6">40</text>
<text x="60.2" y="75.7">2</text>
<text x="94.7" y="73.2">43</text>
<text x="94.7" y="75.7">45</text>
<text x="100.3" y="72.2">PERn0/SATA-B+</text>
<text x="100.3" y="74.7">PERp0/SATA-B-</text>
<text x="100.3" y="77.2">GND</text>
<text x="160.5" y="72.2">NC</text>
<text x="160.5" y="74.7">NC</text>
<text x="160.5" y="77.2">NC</text>
<text x="166.9" y="73.2">42</text>
<text x="166.9" y="75.7">44</text>
<text x="45.7" y="83.3">C0201</text>
<text x="45.7" y="78.3">C0201</text>
<text x="58.4" y="83.3">X5R 10V</text>
<text x="58.4" y="78.3">X5R 10V</text>
<text x="60.2" y="80.8">2</text>
<text x="94.7" y="78.2">47</text>
<text x="94.7" y="80.8">49</text>
<text x="94.7" y="83.3">51</text>
<text x="100.3" y="79.8">PETn0/SATA-A-</text>
<text x="100.3" y="82.3">PETp0/SATA-A+</text>
<text x="160.5" y="79.8">NC</text>
<text x="160.5" y="82.3">NC</text>
<text x="166.9" y="83.3">50</text>
<text x="166.9" y="78.2">46</text>
<text x="166.9" y="80.8">48</text>
<text x="94.7" y="85.9">53</text>
<text x="94.7" y="88.4">55</text>
<text x="100.3" y="84.9">GND</text>
<text x="100.3" y="87.4">REFCLKN</text>
<text x="100.3" y="89.9">REFCLKP</text>
<text x="153.1" y="87.4">CLKREQ#</text>
<text x="153.6" y="89.9">PEWake#</text>
<text x="154.9" y="84.9">PERST#</text>
<text x="166.9" y="88.4">54</text>
<text x="166.9" y="85.9">52</text>
<text x="94.7" y="90.9">57</text>
<text x="100.3" y="92.5">GND</text>
<text x="160.5" y="92.5">NC</text>
<text x="160.5" y="95">NC</text>
<text x="166.9" y="90.9">56</text>
<text x="166.9" y="93.5">58</text>
<text x="94.7" y="103.6">67</text>
<text x="94.7" y="106.2">69</text>
<text x="100.3" y="105.2">NC</text>
<text x="100.3" y="107.7">PEDET</text>
<text x="154.6" y="107.7">SUSCLK</text>
<text x="166.9" y="106.2">68</text>
<text x="94.7" y="108.7">71</text>
<text x="94.7" y="113.8">75</text>
<text x="94.7" y="111.3">73</text>
<text x="100.3" y="110.3">GND</text>
<text x="100.3" y="112.8">GND</text>
<text x="159.1" y="110.3">3.3V</text>
<text x="159.1" y="112.8">3.3V</text>
<text x="166.9" y="108.7">70</text>
<text x="166.9" y="111.3">72</text>
<text x="166.9" y="113.8">74</text>
<text x="100.3" y="115.3">GND</text>
<text x="159.1" y="115.3">3.3V</text>
<text x="253.3" y="114.8">VCC3V3_PCIE</text>
<text x="130.6" y="120.7" transform="rotate(-90 130.6 120.7)">GND</text>
<text x="135.7" y="120.7" transform="rotate(-90 135.7 120.7)">GND</text>
<text x="177.3" y="120.1" transform="rotate(-90 177.3 120.1)">1</text>
<text x="180.4" y="124">C0603</text>
<text x="190" y="120.1" transform="rotate(-90 190 120.1)">1</text>
<text x="193.1" y="124">C0603</text>
<text x="202.7" y="120.1" transform="rotate(-90 202.7 120.1)">1</text>
<text x="205.8" y="124">C0603</text>
<text x="215.4" y="120.1" transform="rotate(-90 215.4 120.1)">1</text>
<text x="218.5" y="124">C0402</text>
<text x="228.1" y="120.1" transform="rotate(-90 228.1 120.1)">1</text>
<text x="231.2" y="124">C0402</text>
<text x="129" y="126.3" transform="rotate(-90 129 126.3)">77</text>
<text x="134.1" y="126.3" transform="rotate(-90 134.1 126.3)">76</text>
<text x="177.3" y="127.5" transform="rotate(-90 177.3 127.5)">2</text>
<text x="180.4" y="126.5">X5R</text>
<text x="180.4" y="129.1">6.3V</text>
<text x="190" y="127.5" transform="rotate(-90 190 127.5)">2</text>
<text x="193.1" y="126.5">X5R</text>
<text x="193.1" y="129.1">6.3V</text>
<text x="202.7" y="127.5" transform="rotate(-90 202.7 127.5)">2</text>
<text x="205.8" y="126.5">X5R</text>
<text x="205.8" y="129.1">6.3V</text>
<text x="215.4" y="127.5" transform="rotate(-90 215.4 127.5)">2</text>
<text x="218.5" y="126.5">X5R</text>
<text x="218.5" y="129.1">16V</text>
<text x="228.1" y="127.5" transform="rotate(-90 228.1 127.5)">2</text>
<text x="231.2" y="126.5">X5R</text>
<text x="231.2" y="129.1">16V</text>
<text x="30" y="159">VCC5V0_SYS</text>
<text x="53.4" y="159">R0402</text>
<text x="111.8" y="159.5">R0402</text>
<text x="124.5" y="159.5">C0402</text>
<text x="137.2" y="159.5">IND-4020</text>
<text x="179.6" y="156.5">VCC3V3_PCIE</text>
<text x="83.3" y="162.1">2</text>
<text x="83.3" y="167.1">6</text>
<text x="87.6" y="163.6">IN</text>
<text x="93.3" y="163.6">BST</text>
<text x="100.9" y="167.1">3</text>
<text x="100.9" y="162.1">5</text>
<text x="83.3" y="169.7">7</text>
<text x="83.3" y="172.2">1</text>
<text x="87.6" y="168.7">EN</text>
<text x="87.6" y="171.2">VCC</text>
<text x="87.6" y="173.8">AAM</text>
<text x="94.1" y="168.7">SW</text>
<text x="94.9" y="173.8">FB</text>
<text x="100.9" y="172.2">8</text>
<text x="157.5" y="172.2">R0402</text>
<text x="170.2" y="172.2">C0402</text>
<text x="28.2" y="179.6">C0603</text>
<text x="83.3" y="174.8">4</text>
<text x="87.6" y="176.3">GND</text>
<text x="188" y="179.9">C0805</text>
<text x="40.7" y="182.4">C0402</text>
<text x="53.4" y="182.4">R0402</text>
<text x="68.6" y="182.4">R0402</text>
<text x="114.3" y="182.2">R0402</text>
<text x="169.4" y="181.4">C0805</text>
<text x="157.5" y="187.5">R0402</text>
<text x="203.5" y="195.6">Size</text>
<text x="219.5" y="195.1">Title:</text>
<text x="287" y="195.6">REV</text>
<text x="204.2" y="199.9">A4</text>
<text x="212.9" y="200.7">Page Name:</text>
<text x="285.8" y="200.7">1.52</text>
<text x="203.2" y="204.3">Date:</text>
<text x="211.9" y="204.3">Monday, August 07, 2023</text>
<text x="252.5" y="204.3">Sheet</text>
<text x="265.2" y="204.5">5</text>
<text x="272.8" y="204.3">of</text>
<text x="280.4" y="204.5">24</text>
</g>
<g font-size="2.3" fill="#d50000">
<text x="26.4" y="28.5">PCIE_RX3_P</text>
<text x="26.7" y="25.9">PCIE_RX3_N</text>
<text x="28.5" y="31">PCIE_TX3N</text>
<text x="26.7" y="41.2">PCIE_RX2_N</text>
<text x="28.2" y="36.1">PCIE_TX3P</text>
<text x="26.4" y="43.7">PCIE_RX2_P</text>
<text x="28.5" y="46.3">PCIE_TX2N</text>
<text x="28.2" y="51.3">PCIE_TX2P</text>
<text x="26.4" y="59">PCIE_RX1_P</text>
<text x="26.7" y="56.4">PCIE_RX1_N</text>
<text x="28.5" y="61.5">PCIE_TX1N</text>
<text x="26.7" y="71.7">PCIE_RX0_N</text>
<text x="28.2" y="66.6">PCIE_TX1P</text>
<text x="26.4" y="74.2">PCIE_RX0_P</text>
<text x="28.5" y="76.7">PCIE_TX0N</text>
<text x="28.2" y="81.8">PCIE_TX0P</text>
<text x="20.1" y="89.4">PCIE_REF_CLK_P</text>
<text x="20.3" y="86.9">PCIE_REF_CLK_N</text>
<text x="201.4" y="86.9">PCIE_CLKREQ_L</text>
<text x="203.5" y="84.4">PCIE_PERST_L</text>
<text x="15.5" y="168.2">PCIE_PWR</text>
</g>
<g font-size="2.3" fill="#00f">
<text x="121.7" y="99">PCIE M.2 NGFF</text>
<text x="121.7" y="101.2">M-KEY SOCKET</text>
</g>
<g font-size="1.8">
<text x="31.7" y="1.9">5</text>
<text x="90.1" y="1.9">4</text>
<text x="148.5" y="1.9">3</text>
<text x="206.8" y="1.9">2</text>
<text x="265.2" y="1.9">1</text>
<text x=".6" y="29.8">D</text>
<text x="295" y="29.8">D</text>
<text x=".6" y="81">C</text>
<text x="295" y="81">C</text>
<text x=".6" y="132.1">B</text>
<text x="295" y="132.1">B</text>
<text x=".6" y="183.3">A</text>
<text x="295" y="183.3">A</text>
<text x="31.7" y="209.2">5</text>
<text x="90.1" y="209.2">4</text>
<text x="148.5" y="209.2">3</text>
<text x="206.8" y="209.2">2</text>
<text x="265.2" y="209.2">1</text>
</g>
</svg>
